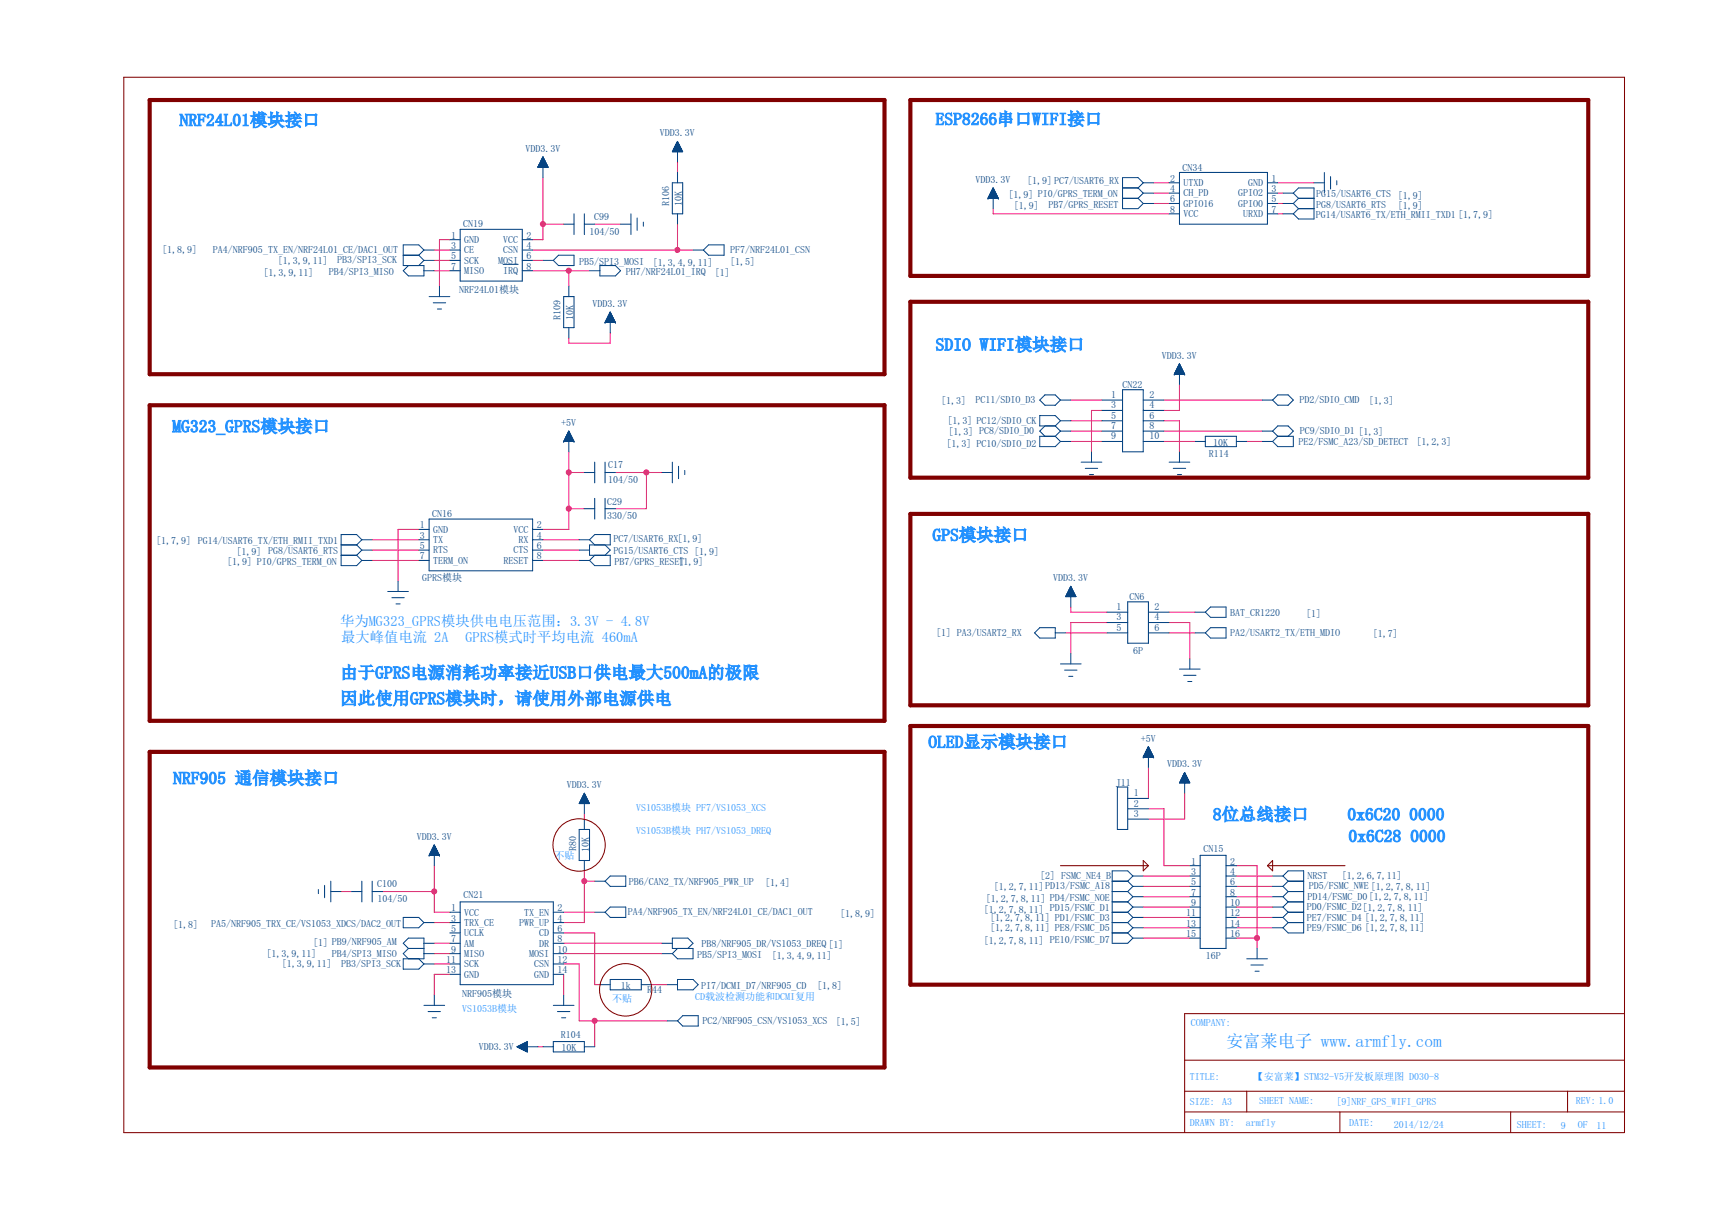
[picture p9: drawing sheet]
<svg xmlns="http://www.w3.org/2000/svg" width="420mm" height="297mm" viewBox="0 0 420 297" stroke-linecap="round" stroke-linejoin="round" font-family="sans-serif">
<g fill="none" stroke="#ff0080" stroke-width=".25">
<path d="M166.3 39.8v2.5M110.4 58.8h-2.5v11.5M133.3 43.6v15.2h-2.6M133.3 55h5M146 55h6.3M166.3 55v6.4M243.7 51.2v1.3h43.2M283.1 44.9h3.8M283.1 47.4h3.8M283.1 50h3.8M313.6 52.5h1.3M313.6 44.9h8.9"/>
<path d="M313.6 47.4h1.3M313.6 50h1.3M106.6 66.5h3.8M106.6 63.9h3.8M106.6 61.4h3.8M130.7 66.5h14M130.7 63.9h2.6M130.7 61.4h39.4M139.6 66.5v3.8M149.8 81.7v2.5h-10.2v-1.2M262.8 98.2h7.6M285.7 98.2h24.1"/>
<path d="M289.5 94.4v6.4h-3.8M139.6 110.9v19.1h-6.3M139.6 116h3.8M151 116h11.5M158.7 116v8.9h-7.7M262.8 103.3h7.6M262.8 105.8h7.6M262.8 108.4h7.6M270.4 100.8h-2.5v10.1M285.7 103.3h3.8v7.6M285.7 105.8h24.1M285.7 108.4h7.6"/>
<path d="M306 108.4h3.8M91.3 132.5h11.5M91.3 137.6h11.5M91.3 135h11.5M102.8 130h-5.1v12.7M133.3 132.5h8.8M133.3 137.6h8.8M133.3 135h8.8M139.6 124.9h3.8M261.5 155.4h10.2M262.8 149v1.3h8.9M271.7 152.8h-8.9v7.6"/>
<path d="M286.9 150.3h6.4M286.9 152.8h5.1v8.9M286.9 155.4h6.4M143.4 199.8v1.3M281.8 198.5h3.9v14h6.3M281.8 188.4v7.6M290.7 194.7v6.4h-8.9M83.7 218.9h2.6M93.9 218.9h12.7M106.6 212.5v11.4h3.8M143.4 213.8v12.7h-5.1M143.4 216.3h2.6"/>
<path d="M280.6 215.1h11.4M280.6 217.6h11.4M303.4 215.1h8.9M303.4 217.6h8.9M303.4 212.5h5.1v20.3M106.6 236.6h3.8M106.6 234.1h3.8M106.6 226.5h3.8M106.6 231.6h3.8M110.4 239.2h-3.8v5.1M138.3 239.2v5.1M138.3 236.6h3.8v14h21.6"/>
<path d="M138.3 234.1h24.2M138.3 223.9h7.7M138.3 231.6h24.2M138.3 229h7.7v12.7h1.2M280.6 220.1h11.4M280.6 222.7h11.4M280.6 225.2h11.4M280.6 227.8h11.4M280.6 230.3h11.4M303.4 220.1h8.9M303.4 222.7h8.9M303.4 225.2h8.9"/>
<path d="M303.4 227.8h8.9M303.4 230.3h5.1M132 257h1.3M146 250.6v6.4M159.9 241.7h3.8"/>
</g>
<circle cx="133.2" cy="55" r=".62" fill="#ff0080"/>
<circle cx="133.2" cy="55" r=".62" fill="none" stroke="#ff0080" stroke-width=".25"/>
<circle cx="106.6" cy="218.8" r=".62" fill="#ff0080"/>
<circle cx="106.6" cy="218.8" r=".62" fill="none" stroke="#ff0080" stroke-width=".25"/>
<circle cx="143.4" cy="216.3" r=".62" fill="#ff0080"/>
<circle cx="143.4" cy="216.3" r=".62" fill="none" stroke="#ff0080" stroke-width=".25"/>
<circle cx="145.9" cy="250.6" r=".62" fill="#ff0080"/>
<circle cx="145.9" cy="250.6" r=".62" fill="none" stroke="#ff0080" stroke-width=".25"/>
<circle cx="139.6" cy="66.4" r=".62" fill="#ff0080"/>
<circle cx="139.6" cy="66.4" r=".62" fill="none" stroke="#ff0080" stroke-width=".25"/>
<circle cx="166.3" cy="61.4" r=".62" fill="#ff0080"/>
<circle cx="166.3" cy="61.4" r=".62" fill="none" stroke="#ff0080" stroke-width=".25"/>
<circle cx="139.6" cy="116" r=".62" fill="#ff0080"/>
<circle cx="139.6" cy="116" r=".62" fill="none" stroke="#ff0080" stroke-width=".25"/>
<circle cx="139.6" cy="124.9" r=".62" fill="#ff0080"/>
<circle cx="139.6" cy="124.9" r=".62" fill="none" stroke="#ff0080" stroke-width=".25"/>
<circle cx="158.6" cy="116" r=".62" fill="#ff0080"/>
<circle cx="158.6" cy="116" r=".62" fill="none" stroke="#ff0080" stroke-width=".25"/>
<circle cx="308.5" cy="230.3" r=".62" fill="#ff0080"/>
<circle cx="308.5" cy="230.3" r=".62" fill="none" stroke="#ff0080" stroke-width=".25"/>
<g fill="none" stroke="#004080" stroke-width=".25">
<path d="M132.6 39.8h1.3M132.7 39.8h1.1v1.3M132.7 39.7v1.4M132.7 39.7h1.1M132.7 39.5h1.1v1.6M132.8 39.3h.9v1.8M132.8 39.2v1.9M132.9 39.2h.7M133 39.2h.6v1.9M133 39v2.1M133 39h.5M133 38.9h.5v2.2"/>
<path d="M133 38.8v2.3M133.1 38.8h.3M133.2 38.7h.1v2.4M133.2 38.7v2.4M133.2 38.7h.1M133.3 38.5h.1M133.3 38.5v5.1M133.3 38.5l1.2 2.6h-2.5zM133.7 39.5h-.9l-.1 1.6M165 37.2l2.5 .1M165 37.1v.2M165.1 37.1h2.4"/>
<path d="M165.2 37h2.2M165.2 36.9v.4M165.2 36.9h2.1M165.3 36.8h2M165.3 36.7v.6M165.3 36.7h1.9M165.3 36.6h1.9M165.3 36.5v.8M165.4 36.5h1.7M165.5 36.4h1.6v.9M165.5 36.3v1M165.5 36.3h1.5"/>
<path d="M165.6 36.2h1.4M165.6 36.1v1.2M165.6 36.1h1.4M165.7 36h1.2v1.3M165.7 35.9v1.4M165.7 35.9h1.1M165.8 35.8h1M165.8 35.6v1.7M165.8 35.7h.9l.1 1.6M165.9 35.6h.8M165.9 35.4v1.9M165.9 35.5h.7"/>
<path d="M166 35.4h.6M166 35.2v2.1M166 35.3h.5M166.1 35.2h.4v2.1M166.1 35v2.3M166.1 35.1h.3M166.2 35h.2M166.2 34.8v2.5M166.2 34.9l.2 2.4M166.3 34.8h.1M166.3 34.7v5.1M166.3 34.7l1.2 2.6h-2.5z"/>
<path d="M166.6 35.3v2M166.7 35.5v1.8M167 36.2v1.1M167.2 36.5v.8M167.3 36.7v.6M167.4 37v.3M110.4 58.8h2.5M112.9 56.3h15.3v12.7h-15.3zM128.2 58.8h2.5M132 41l2.5 .1M132 40.9v.2M132.1 40.9h2.3"/>
<path d="M132.2 41.1v-.3h2.2v.3M132.2 40.7h2.1M132.2 40.6h2.1v.5M132.2 40.5v.6M132.3 40.5h1.9M132.3 40.3h1.9v.8M132.3 40.3v.8M132.4 40.3h1.7M132.4 40.2h1.7v.9M132.5 41.1v-1.1h1.5v1.1M134 40h-1.5l-.1 1.1M138.3 55h2.6"/>
<path d="M140.9 52.5v5.1M143.4 52.5v5.1M143.4 55h2.6M152.3 55h2.5M154.8 52.5v5.1M156.4 53.5v3.1M157.9 54.5v1M165 44.9h2.5v7.6h-2.5zM166.3 42.3v2.6M166.3 52.5v2.5M242.5 48.7h.1M242.5 48.7h2.5"/>
<path d="M242.5 48.6h2.5M242.6 48.5h2.3v.2M242.6 48.4v.3M242.6 48.4h2.2M242.7 48.3h2.1v.4M242.7 48.2v.5M242.7 48.2h2.1M242.8 48.1h1.9v.6M242.8 48v.7M242.8 48h1.9M242.9 48.7v-.8h1.7v.8M242.9 47.8h1.6"/>
<path d="M243 47.7h1.5v1M243 47.6v1.1M243 47.6h1.5M243.1 48.7v-1.2h1.3v1.2M243.2 47.4h1.1M243.2 47.3h1.1v1.4M243.3 47.1h.9v1.6M243.3 46.9v1.8M243.3 46.9h.9M243.4 46.9h.7v1.8M243.4 46.8v1.9M243.4 46.8h.6"/>
<path d="M243.5 46.7h.5v2M243.6 46.4h.3v2.3M243.6 46.4v2.3M243.7 46.4h.1M243.7 46.3h.1M243.7 46.1v2.6M243.7 46.1h.1M243.7 46.1v5.1M243.7 46.1l-1.2 2.6M243.7 46.1l1.3 2.6M244 46.6h-.5v2.1M244.3 47.2h-1.1v1.5"/>
<path d="M245 48.7h.1M275.5 48.7h3.8M275.5 46.1h3.8M279.3 46.1l1.3 1.3M279.3 48.7l1.3 1.3M280.6 44.9h2.5M280.6 44.9l-1.3-1.3h-3.8v7.6h3.8l1.3-1.2M280.6 47.4h2.5M280.6 50h2.5M280.6 44.9l-1.3 1.2M280.6 47.4l-1.3 1.3M286.9 44.9h2.6"/>
<path d="M286.9 52.5h2.6M286.9 47.4h2.6M286.9 50h2.6M289.5 42.3h21.6v12.7h-21.6zM311.1 44.9h2.5M311.1 52.5h2.5M311.1 47.4h2.5M311.1 50h2.5M314.9 52.5h2.5M314.9 47.4h2.5M314.9 50h2.5M317.4 47.4l1.3-1.3h3.8v7.7h-3.8l-1.3-1.3"/>
<path d="M317.4 47.4l1.3 1.3M317.4 50l1.3 1.2M318.7 48.7h3.8M318.7 51.2h3.8M318.7 51.2l-1.3 1.3M318.7 48.7l-1.3 1.3M322.5 44.9h2.5M325 42.3v5.1M326.5 43.3v3.1M328.1 44.4v1M99 62.7h3.8M102.8 62.7l1.2 1.2"/>
<path d="M104 61.4h2.6M104 63.9h2.6M104 66.5h2.6M104 61.4l-1.2-1.3h-3.8v5.1h5v2.5h-3.8l-1.2-1.2 1.2-1.3M104 61.4l-1.2 1.3M104 63.9l-1.2 1.3M105.3 72.8h5.1M106.3 74.3h3.1M107.3 75.9h1.1M107.9 70.3v2.5M110.4 61.4h2.5M110.4 63.9h2.5"/>
<path d="M110.4 66.5h2.5M123.5 64.9h3.7M128.2 61.4h2.5M128.2 63.9h2.5M128.2 66.5h2.5M133.3 63.9h2.5M135.8 63.9l1.3-1.2h3.8v2.5h-3.8zM138.3 72.8h2.6v7.6h-2.6zM139.6 70.3v2.5M144.7 66.5h2.5M147.2 65.2h3.8l1.3 1.3-1.3 1.2h-3.8zM148.5 79.2h.1"/>
<path d="M148.5 79.2h2.5M148.5 79.1h2.5M148.6 79h2.3v.2M148.6 78.9v.3M148.7 78.9h2.2M148.7 78.8h2.1v.4M148.7 78.7v.5M148.7 78.7h2.1M148.8 78.6h1.9v.6M148.8 78.5v.7M148.8 78.4h1.9M148.9 78.4h1.7v.8"/>
<path d="M148.9 78.3v.9M149 78.3h1.6M149 78.1h1.5v1.1M149 78.1v1.1M149 78.1h1.5M149.1 79.2v-1.3h1.3v1.3M149.2 77.9h1.2M149.2 77.8h1.1v1.4M149.2 77.6v1.6M149.3 77.6h1M149.3 77.6h.9v1.6M149.3 77.4v1.8"/>
<path d="M149.3 77.4h.9M149.4 77.3h.7v1.9M149.4 77.3v1.9M149.5 77.3h.6M149.5 77.1h.5v2.1M149.6 76.9h.3v2.3M149.6 76.8v2.4M149.7 76.8h.1M149.7 76.8l.1 2.4M149.7 76.6v2.6M149.8 76.6h.1M149.8 76.6v5.1"/>
<path d="M149.8 76.6l-1.3 2.6M149.8 76.6l1.2 2.6M150 77h-.4l-.1 2.2M151 79.2h.1M170.1 61.4h2.5M173.9 60.1h3.8v2.6h-3.8l-1.3-1.3zM139.6 80.4v2.6M255.2 98.2l1.2-1.3h2.6l1.3 1.3-1.3 1.3h-2.6zM260.3 98.2h2.5M270.4 98.2h5.1M275.5 95.7h5.1v15.2h-5.1zM280.6 98.2h5.1"/>
<path d="M288.2 91.9h.1M288.2 91.9h2.5M288.2 91.8h2.5M288.3 91.7h2.3v.2M288.3 91.6v.3M288.4 91.6h2.2M288.4 91.5h2.1v.4M288.4 91.4v.5M288.4 91.4h2.1M288.5 91.3h1.9v.6M288.5 91.2v.7M288.5 91.1h1.9"/>
<path d="M288.6 91.1h1.7v.8M288.6 91v.9M288.7 91h1.6M288.7 90.8h1.5v1.1M288.7 90.8v1.1M288.7 90.8h1.5M288.8 91.9v-1.3h1.3v1.3M288.9 90.6h1.2M288.9 90.5h1.1v1.4M288.9 90.3v1.6M289 90.3h1M289 90.3h.9v1.6"/>
<path d="M289 90.1v1.8M289 90.1h.9M289.1 90h.7v1.9M289.1 90v1.9M289.2 90h.6M289.2 89.8h.5v2.1M289.3 89.6h.3v2.3M289.3 89.5v2.4M289.4 89.5h.1M289.4 89.5l.1 2.4M289.4 89.3v2.6M289.5 89.3h.1"/>
<path d="M289.5 89.3v5.1M289.5 89.3l-1.3 2.6M289.5 89.3l1.2 2.6M289.7 89.7h-.4l-.1 2.2M290.7 91.9h.1M309.8 98.2h2.5M313.6 96.9h2.5l1.3 1.3-1.3 1.3h-2.5l-1.3-1.3zM138.3 108.4h.1M138.3 108.4h2.6M138.4 108.2h2.4M138.4 108.1v.3M138.5 108.1h2.2"/>
<path d="M138.5 108h2.2M138.5 107.9v.5M138.6 107.9h2M138.6 107.8h2v.6M138.6 107.7v.7M138.7 107.7h1.8M138.8 107.6h1.7M138.8 107.4h1.6v1M138.8 107.3v1.1M138.9 107.3h1.4M138.9 107.2h1.4M138.9 107.1v1.3"/>
<path d="M139 107.1h1.2M139.1 107h1.1v1.4M139.1 106.8v1.6M139.1 106.9h1M139.1 106.8h1M139.1 106.6v1.8M139.2 106.7h.8M139.3 106.6h.6v1.8M139.3 106.5v1.9M139.3 106.5h.6M139.3 106.4h.6M139.3 106.3v2.1"/>
<path d="M139.4 106.3h.4l.1 2.1M139.4 106.2h.4M139.4 106v2.4M139.5 106.1h.2M139.6 105.8v5.1M139.6 106h.1M139.6 105.9h.1M139.6 105.8l-1.3 2.6M139.6 105.8l1.3 2.6M139.6 106v2.4M139.8 106.1v2.3M140.1 106.8v1.6"/>
<path d="M140.3 107.1v1.3M140.4 107.5h-1.6v.9M140.5 107.6v.8M140.7 108v.4M140.8 108.2v.2M140.9 108.4h.1M143.4 116h2.6M146 113.5v5M148.5 113.5v5M148.5 116h2.5M162.5 116h2.5M165 113.5v5"/>
<path d="M166.5 114.5v3M168.1 115.5v1M256.4 104.6l-1.2 1.2 1.2 1.3M259 107.1h-3.8v2.5h3.8l1.3-1.2M259 104.6l1.3 1.2M259 107.1l1.3 1.3M260.3 103.3h2.5M260.3 105.8h2.5M260.3 108.4h2.5M260.3 103.3l-1.3-1.3h-3.8v2.6h3.8M260.3 103.3l-1.3 1.3M260.3 105.8l-1.3 1.3"/>
<path d="M265.3 113.5h5.1M266.3 115h3.1M267.4 116.5h1M267.9 110.9v2.6M270.4 100.8h5.1M270.4 103.3h5.1M270.4 105.8h5.1M270.4 108.4h5.1M280.6 100.8h5.1M280.6 103.3h5.1M280.6 105.8h5.1M280.6 108.4h5.1"/>
<path d="M286.9 113.5h5.1M287.9 115h3.1M289 116.5h1M289.5 110.9v2.6M293.3 108.4h2.5M295.8 107.1h7.6v2.5h-7.6zM303.4 108.4h2.6M309.8 105.8h2.5M309.8 108.4h2.5M312.3 105.8l1.3-1.2h2.5l1.3 1.2-1.3 1.3M312.3 105.8l1.3 1.3M313.6 107.1h3.8v2.5h-3.8l-1.3-1.2"/>
<path d="M313.6 107.1l-1.3 1.3M83.7 133.8h3.8M83.7 136.3h3.8M87.5 133.8l1.3 1.2M87.5 136.3l1.3 1.3M88.8 132.5h2.5M88.8 135h2.5M88.8 137.6h2.5M88.8 132.5l-1.3 1.3M88.8 132.5l-1.3-1.3h-3.8v7.7h3.8l1.3-1.3M88.8 135l-1.3 1.3M102.8 130h2.5"/>
<path d="M102.8 132.5h2.5M102.8 135h2.5M102.8 137.6h2.5M105.3 127.4h25.4v12.7h-25.4zM130.7 130h2.6M130.7 132.5h2.6M130.7 135h2.6M130.7 137.6h2.6M142.1 132.5h2.6M142.1 135h2.6M142.1 137.6h2.6M143.4 124.9h2.6"/>
<path d="M144.7 132.5l1.3-1.3h3.8v2.6h-5.1v2.5h5.1v2.6h-3.8l-1.3-1.3M144.7 132.5l1.3 1.3M146 122.3v5.1M146 136.3l-1.3 1.3M148.5 122.3v5.1M148.5 124.9h2.5M148.5 133.8l1.3 1.2-1.3 1.3M95.2 145.2h5M96.2 146.7h3M97.2 148.3h1M97.7 142.7v2.5M253.9 155.4l1.3-1.3h3.8v2.5h-3.8z"/>
<path d="M259 155.4h2.5M261.6 146.3v.2M261.6 146.3h2.4M261.7 146.2h2.2M261.7 146.1v.4M261.7 146.1h2.2M261.8 146h2M261.9 145.8h1.8M261.9 145.7v.8M261.9 145.7h1.7M262 145.6h1.6M262 145.5v1"/>
<path d="M262 145.5h1.6M262.1 145.4h1.4M262.1 145.3v1.2M262.1 145.3h1.4M262.2 145.2h1.2M262.3 145h1M262.3 144.9v1.6M262.3 144.9h1v1.6M262.4 144.8h.8M262.4 144.7v1.8M262.5 144.7h.6M262.5 144.6h.6"/>
<path d="M262.5 144.4v2.1M262.5 144.5h.5M262.6 144.4h.4M262.6 144.2v2.3M262.6 144.3h.4M262.7 144.2h.2M262.7 144.1v2.4M262.8 144.1h.1M262.8 144h.1M262.8 143.9v5.1M262.8 143.9l1.3 2.6h-2.6zM262.9 144.1v2.4"/>
<path d="M263 144.4v2.1M263.1 144.6v1.9M263.2 144.7v1.8M263.3 145.1h-1.1v1.4M263.4 145.2v1.3M263.5 145.4v1.1M263.6 145.6v.9M263.7 145.8v.7M263.8 145.9h-2v.6M263.8 146v.5M263.9 146.2v.3M264 146.4v.1"/>
<path d="M271.7 150.3h5.1M271.7 152.8h5.1M271.7 155.4h5.1M276.8 147.7h5v10.2h-5zM281.8 150.3h5.1M281.8 152.8h5.1M281.8 155.4h5.1M293.3 150.3h2.5M293.3 155.4h2.5M295.8 150.3l1.3-1.3h3.8v2.6h-3.8zM295.8 155.4l1.3-1.3h3.8v2.5h-3.8zM260.3 163h5"/>
<path d="M261.3 164.5h3M262.3 166h1M262.8 160.4v2.6M289.5 164.3h5M290.5 165.8h3M291.5 167.3h1M292 161.7v2.6M142.2 197.1v.2M142.2 197.1h2.4M142.3 197h2.2M142.3 197.3l.1-.4h2.1v.4M142.4 196.8h2"/>
<path d="M142.4 196.7v.6M142.4 196.7h2M142.5 196.6h1.8M142.5 196.5v.8M142.6 196.5h1.7M142.6 196.4h1.6v.9M142.6 196.3v1M142.7 196.3h1.5M142.7 196.2h1.4M142.8 196h1.2M142.9 195.8h1M142.9 195.7v1.6"/>
<path d="M142.9 195.7h1M143 195.6h.8M143 195.5v1.8M143.1 195.5h.7M143.1 195.4h.6M143.1 195.2v2.1M143.2 195.3h.5M143.2 195.2h.4v2.1M143.2 195v2.3M143.2 195.1h.4M143.3 195h.2M143.3 194.9v2.4"/>
<path d="M143.4 194.9h.1M143.4 194.8h.1M143.4 194.7v5.1M143.4 194.7l-1.3 2.6M143.4 194.7l1.3 2.6h-2.6M143.5 194.9v2.4M143.7 195.4v1.9M143.8 195.5v1.8M143.9 195.7v1.6M144 195.9h-1.1l-.1 1.4M144 196v1.3M144.1 196.1h-1.4v1.2"/>
<path d="M144.1 196.2v1.1M144.3 196.6v.7M144.4 196.8v.5M144.6 197.2v.1M274.2 193.2h2.6v10.4h-2.6zM276.8 196h5M276.8 198.5h5M280.6 185.8h.1M280.6 185.8h2.5M280.7 185.6h2.3v.2M280.7 185.6v.2M280.7 185.5h2.2"/>
<path d="M280.8 185.5h2.1v.3M280.8 185.4v.4M280.8 185.3h2.1M280.9 185.8v-.5h1.9v.5M280.9 185.1h1.9M281 185h1.7v.8M281 185v.8M281 185h1.6M281.1 185.8v-1h1.5v1M281.1 184.7h1.5M281.2 184.6h1.3v1.2M281.2 184.6v1.2"/>
<path d="M281.3 184.5h1.1M281.3 184.4h1.1v1.4M281.4 184.2h.9v1.6M281.4 184.1v1.7M281.4 184.1h.9M281.5 184h.7v1.8M281.5 183.9v1.9M281.5 183.9h.6M281.6 183.8h.5v2M281.7 183.6h.3v2.2M281.7 183.5v2.3M281.8 183.5h.1"/>
<path d="M281.8 183.4h.1M281.8 183.3v2.5M281.8 183.3h.1M281.8 183.3v5.1M281.8 183.3l-1.2 2.5M281.8 183.3l1.3 2.5M282.1 183.7h-.5v2.1M282.4 184.3h-1.1v1.5M283.1 185.8h.1M289.6 191.9h2.2v.3M289.7 191.6v.6M289.7 191.7h2"/>
<path d="M289.8 191.6h1.9M289.8 191.4v.8M289.9 191.4h1.7M289.9 191.2v1M289.9 191.3h1.6M290 191.2h1.5M290 191.1v1.1M290 191.1h1.5v1.1M290.1 191.1h1.3M290.1 190.8v1.4M290.1 190.9h1.2M290.2 190.8h1.1"/>
<path d="M290.2 190.6v1.6M290.2 190.7h1v1.5M290.3 190.6h.9M290.3 190.4v1.8M290.3 190.5h.9M290.4 190.4h.7M290.4 190.2v2M290.4 190.3h.6M290.5 190.2h.5M290.5 189.9v2.3M290.5 190.1h.4M290.6 190h.3"/>
<path d="M290.6 189.8v2.4M290.6 189.9h.2v2.3M290.7 189.8h.1M290.7 189.7h.1M290.7 189.7v5M290.7 189.7l-1.2 2.5h2.5M290.7 189.7l1.3 2.5M290.9 190.1v2.1M291 190.3v1.9M291.2 190.5v1.7M291.3 190.9v1.3M291.5 191.3v.9"/>
<path d="M291.7 191.5v.7M291.7 191.7v.5M291.8 191.9h-2.2v.3M291.9 192.1h-2.4v.1M292 192.1v.1M78.1 218.4v1M79.7 217.3v3.1M81.2 218.9h2.5M81.2 216.3v5.1M86.3 218.9h2.5M88.8 216.3v5.1M91.3 216.3v5.1"/>
<path d="M91.3 218.9h2.6M105.3 210h.1M105.3 210h2.6M105.4 209.8h2.4M105.4 209.7v.3M105.5 209.7h2.2M105.5 209.6h2.1M105.5 209.5v.5M105.6 209.5h2M105.6 209.4h2v.6M105.6 209.3v.7M105.7 209.3h1.8"/>
<path d="M105.7 209.2h1.7M105.7 209.1v.9M105.8 209.1h1.6M105.8 209h1.5v1M105.9 208.8h1.4M105.9 208.7v1.3M106 208.7h1.2M106 208.6h1.1v1.4M106 208.4v1.6M106.1 208.5h1M106.1 208.4h.9M106.1 208.2v1.8"/>
<path d="M106.2 208.3h.8M106.2 208.2h.7v1.8M106.2 208.1v1.9M106.3 208.1h.6M106.3 208h.5M106.3 207.9v2.1M106.4 207.9h.4M106.4 207.8h.4M106.4 207.6v2.4M106.5 207.7h.2M106.5 207.6h.1M106.5 207.4v2.6"/>
<path d="M106.6 207.5h.1M106.6 207.4v5.1M106.6 207.4l-1.3 2.6M106.6 207.4l1.3 2.6M106.6 207.6v2.4M106.8 207.7v2.3M106.8 207.9v2.1M107 208.4v1.6M107.3 208.7v1.3M107.3 208.9h-1.4l-.1 1.1M107.4 209.2v.8M107.6 209.6v.4"/>
<path d="M107.8 209.8v.2M107.9 210h.1M142.1 203.6h2.6v7.6h-2.6zM143.4 201.1v2.5M143.4 211.2v2.6M146 216.3h2.5M148.5 216.3l1.3-1.2h3.8v2.5h-3.8zM273 218.9h3.8M273 216.3h3.8M276.8 201.1h5M276.8 216.3l1.2 1.3M276.8 218.9l1.2 1.2"/>
<path d="M278 215.1l-1.2-1.3h-3.8v17.8h3.8l1.2-1.3M278 215.1h2.6M278 217.6h2.6M278 215.1l-1.2 1.2M278 217.6l-1.2 1.3M292 212.5h2.5M292 215.1h2.5M292 217.6h2.5M294.5 210h6.4v22.8h-6.4zM300.9 212.5h2.5M300.9 215.1h2.5M300.9 217.6h2.5"/>
<path d="M312.3 215.1h2.6M312.3 217.6h2.6M314.9 215.1l1.2-1.3h3.8v15.2h-3.8l-1.2-1.2M314.9 215.1l1.2 1.2M314.9 217.6l1.2 1.3M316.1 218.9h3.8M316.1 216.3h3.8M316.1 216.3l-1.2 1.3M316.1 218.9l-1.2 1.2M99 225.2h3.8l1.2 1.3-1.2 1.3h-3.8zM100.2 232.8h3.8M100.2 232.8l-1.2-1.2 1.2-1.3h3.8v5.1h-5v2.5h3.8l1.2-1.3"/>
<path d="M100.2 232.8l-1.2 1.3 1.2 1.3M102.8 235.4l1.2 1.2M104 226.5h2.6M104 231.6h2.6M104 234.1h2.6M104 236.6h2.6M110.4 223.9h2.5M110.4 226.5h2.5M110.4 229h2.5M110.4 231.6h2.5M110.4 234.1h2.5M110.4 236.6h2.5"/>
<path d="M110.4 239.2h2.5M112.9 221.4h22.9v20.3h-22.9zM135.8 223.9h2.5M135.8 226.5h2.5M135.8 229h2.5M135.8 231.6h2.5M135.8 234.1h2.5M135.8 236.6h2.5M135.8 239.2h2.5M146 223.9h2.5M148.5 223.9l1.3-1.2h3.8v2.5h-3.8zM162.5 231.6h2.5"/>
<path d="M162.5 234.1h2.5M166.3 232.8l-1.3 1.3M168.8 232.8l1.3-1.2-1.3-1.3h-3.8v2.5h5.1v2.6h-3.8l-1.3-1.3M273 221.4h3.8M273 223.9h3.8M273 226.5h3.8M273 229h3.8M276.8 221.4l1.2 1.3M276.8 223.9l1.2 1.3M276.8 226.5l1.2 1.3M276.8 229l1.2 1.3M278 220.1h2.6"/>
<path d="M278 222.7h2.6M278 225.2h2.6M278 227.8h2.6M278 230.3h2.6M278 220.1l-1.2 1.3M278 222.7l-1.2 1.2M278 225.2l-1.2 1.3M278 227.8l-1.2 1.2M292 220.1h2.5M292 222.7h2.5M292 225.2h2.5M292 227.8h2.5"/>
<path d="M292 230.3h2.5M300.9 220.1h2.5M300.9 222.7h2.5M300.9 225.2h2.5M300.9 227.8h2.5M300.9 230.3h2.5M306 235.4h5.1M307 236.9h3M308 238.4h1M308.5 232.8v2.6M312.3 220.1h2.6M312.3 222.7h2.6"/>
<path d="M312.3 225.2h2.6M312.3 227.8h2.6M314.9 220.1l1.2 1.3M314.9 222.7l1.2 1.2M314.9 225.2l1.2 1.3M316.1 221.4h3.8M316.1 223.9h3.8M316.1 226.5h3.8M316.1 221.4l-1.2 1.3M316.1 223.9l-1.2 1.3M316.1 226.5l-1.2 1.3M104 246.8h5.1"/>
<path d="M105.1 248.3h3M106.1 249.9h1M106.6 244.3v2.5M126.9 257h5.1M126.9 257l2.5-1.3v2.5zM126.9 256.9v.1M127 257.1h2.4M127.1 256.9v.2M127.1 256.9h2.3M127.2 256.8v.3M127.2 257.2h2.2M127.2 256.8v.4"/>
<path d="M127.3 256.8h2.1M127.4 256.7v.5M127.5 256.7l-.1 .6h2M127.5 256.7h1.9M127.6 256.6v.7M127.6 257.4h1.8M127.8 256.5v.9M127.9 256.5l-.1 1h1.6M127.9 256.5h1.5M128 256.4v1.1M128 257.6h1.4M128.2 256.3v1.3"/>
<path d="M128.3 256.2v1.5h1.1M128.3 256.2h1.1M128.4 256.2v1.5M128.5 256.2v1.6h.9M128.5 256.2h.9M128.6 256.1v1.8M128.7 256.1v1.8h.7M128.7 256.1h.7M128.8 256v1.9M129 255.9v2.1M129.1 255.9v2.2h.3M129.1 255.9h.3"/>
<path d="M129.2 255.8v2.3M129.3 255.7v2.5h.1M129.4 255.7h.1M129.4 255.7v2.5M129.4 255.9h-.5v2.1h.5M129.4 256.6h-1.7v.8M129.4 256.4h-1.3v1.2M133.3 257h2.5M135.8 255.7h7.6v2.5h-7.6zM135.8 246.8h5.1M136.8 248.3h3.1M137.8 249.9h1"/>
<path d="M138.3 244.3v2.5M143.4 257h2.6M147.2 241.7h2.6M149.8 240.5h7.6v2.5h-7.6zM157.4 241.7h2.5M163.7 241.7h2.6M163.7 250.6h2.6M166.3 240.5h3.8l1.3 1.2-1.3 1.3h-3.8zM167.5 249.3h3.9v2.6h-3.9l-1.2-1.3z"/>
</g>
<g fill="none" stroke="#800000" stroke-width=".25">
<path d="M30.4 19h368.3v259h-368.3zM260.3 212.5h21.5M280.6 211.2l1.2 1.3-1.2 1.3zM311.1 212.5h19M312.3 211.2v2.6l-1.2-1.3zM398.7 248.8h-108v29.2M290.7 260.3h108M290.7 273h108M290.7 267.9h108M306 267.9v5.1M328.8 273v5M370.7 273v5"/>
<path d="M384.7 267.9v5.1"/>
<circle cx="142.1" cy="207.4" r="6.4"/>
<circle cx="153.5" cy="243" r="6.4"/>
</g>
<path d="M36.7 24.6h180.4v67.3h-180.4zM223.4 24.6h166.4v43.1h-166.4zM223.4 74.1h166.4v43.2h-166.4zM36.7 99.5h180.4v77.5h-180.4zM223.4 126.2h166.4v46.9h-166.4zM223.4 178.2h166.4v63.5h-166.4zM36.7 184.6h180.4v77.4h-180.4z" fill="none" stroke="#800000" stroke-width="1"/>
<g font-size="4.2" fill="#2291ff">
<text x="44.1" y="30.9">NRF24L01模块接口</text>
<text x="229.6" y="30.7">ESP8266串口WIFI接口</text>
<text x="229.6" y="86.1">SDIO WIFI模块接口</text>
<text x="42.3" y="106.1">MG323_GPRS模块接口</text>
<text x="228.8" y="132.8">GPS模块接口</text>
<text x="83.5" y="166.6">由于GPRS电源消耗功率接近USB口供电最大500mA的极限</text>
<text x="83.5" y="172.9">因此使用GPRS模块时，请使用外部电源供电</text>
<text x="227.8" y="183.6">OLED显示模块接口</text>
<text x="42.5" y="192.5">NRF905 通信模块接口</text>
<text x="297.6" y="201.4">8位总线接口</text>
<text x="330.7" y="201.4">0x6C20 0000</text>
<text x="330.9" y="206.7">0x6C28 0000</text>
<text x="300.9" y="257">安富莱电子 www.armfly.com</text>
</g>
<g font-size="3.5" fill="#2291ff">
<text x="83.5" y="153.6">华为MG323_GPRS模块供电电压范围：3.3V - 4.8V</text>
<text x="83.7" y="157.6">最大峰值电流 2A</text>
<text x="114.2" y="157.6">GPRS模式时平均电流 460mA</text>
</g>
<g font-size="2.5" fill="#004080">
<text x="162" y="33.4">VDD3.3V</text>
<text x="128.9" y="37.3">VDD3.3V</text>
<text x="290.2" y="41.9">CN34</text>
<text x="239.4" y="44.9">VDD3.3V</text>
<text x="252.1" y="45.2">[1,9] PC7/USART6_RX</text>
<text x="287.2" y="44.6">2</text>
<text x="287.2" y="47.2">4</text>
<text x="290.5" y="45.7">UTXD</text>
<text x="306.4" y="45.7">GND</text>
<text x="312.1" y="44.6">1</text>
<text x="312.1" y="47.2">3</text>
<text x="164.2" y="50.6" transform="rotate(-90 164.2 50.6)">R106</text>
<text x="167.4" y="50.5" transform="rotate(-90 167.4 50.5)">10K</text>
<text x="247.5" y="48.5">[1,9] PI0/GPRS_TERM_ON</text>
<text x="248.8" y="51.3">[1,9]</text>
<text x="257.3" y="51">PB7/GPRS_RESET</text>
<text x="287.2" y="52.2">8</text>
<text x="287.2" y="49.7">6</text>
<text x="290.5" y="53.3">VCC</text>
<text x="290.5" y="50.8">GPIO16</text>
<text x="290.5" y="48.2">CH_PD</text>
<text x="303.9" y="50.8">GPIO0</text>
<text x="303.9" y="48.2">GPIO2</text>
<text x="305.1" y="53.3">URXD</text>
<text x="312.1" y="52.2">7</text>
<text x="312.1" y="49.7">5</text>
<text x="322.9" y="53.5">PG14/USART6_TX/ETH_RMII_TXD1 [1,7,9]</text>
<text x="323" y="48.4">PG15/USART6_CTS [1,9]</text>
<text x="323" y="51">PG8/USART6_RTS</text>
<text x="343" y="51.3">[1,9]</text>
<text x="110.7" y="58.6">1</text>
<text x="113.7" y="55.8">CN19</text>
<text x="113.9" y="59.6">GND</text>
<text x="123.5" y="59.6">VCC</text>
<text x="129.2" y="58.6">2</text>
<text x="144.7" y="57.7">104/50</text>
<text x="145.8" y="54">C99</text>
<text x="39.8" y="62.2">[1,8,9]</text>
<text x="52.3" y="62.1">PA4/NRF905_TX_EN/NRF24L01_CE/DAC1_OUT</text>
<text x="68.1" y="64.8">[1,3,9,11]</text>
<text x="82.7" y="64.7">PB3/SPI3_SCK</text>
<text x="110.7" y="61.1">3</text>
<text x="110.7" y="63.7">5</text>
<text x="114" y="62.2">CE</text>
<text x="114" y="64.7">SCK</text>
<text x="122.2" y="64.7">MOSI</text>
<text x="123.5" y="62.2">CSN</text>
<text x="129.2" y="61.1">4</text>
<text x="129.2" y="63.7">6</text>
<text x="142.1" y="64.9">PB5/SPI3_MOSI</text>
<text x="160.2" y="65.3">[1,3,4,9,11]</text>
<text x="179.2" y="65">[1,5]</text>
<text x="179.2" y="62.1">PF7/NRF24L01_CSN</text>
<text x="64.7" y="67.8">[1,3,9,11]</text>
<text x="80.7" y="67.5">PB4/SPI3_MISO</text>
<text x="110.7" y="66.2">7</text>
<text x="112.7" y="71.9">NRF24L01模块</text>
<text x="114" y="67.3">MISO</text>
<text x="123.5" y="67.3">IRQ</text>
<text x="129.2" y="66.2">8</text>
<text x="153.6" y="67.5">PH7/NRF24L01_IRQ</text>
<text x="175.4" y="67.8">[1]</text>
<text x="145.4" y="75.4">VDD3.3V</text>
<text x="137.6" y="78.6" transform="rotate(-90 137.6 78.6)">R109</text>
<text x="140.7" y="78.4" transform="rotate(-90 140.7 78.4)">10K</text>
<text x="285.1" y="88.1">VDD3.3V</text>
<text x="275.5" y="95.2">CN22</text>
<text x="231" y="99.1">[1,3]</text>
<text x="239.4" y="99">PC11/SDIO_D3</text>
<text x="272.7" y="97.7">1</text>
<text x="272.7" y="100.2">3</text>
<text x="282.1" y="97.7">2</text>
<text x="282.1" y="100.2">4</text>
<text x="318.9" y="99">PD2/SDIO_CMD</text>
<text x="335.9" y="99.1">[1,3]</text>
<text x="137.7" y="104.6">+5V</text>
<text x="232.5" y="104.1">[1,3] PC12/SDIO_CK</text>
<text x="232.8" y="106.7">[1,3] PC8/SDIO_D0</text>
<text x="272.7" y="102.8">5</text>
<text x="272.7" y="105.3">7</text>
<text x="272.7" y="107.9">9</text>
<text x="282.1" y="102.8">6</text>
<text x="282.1" y="105.3">8</text>
<text x="282.1" y="107.9">10</text>
<text x="319" y="106.6">PC9/SDIO_D1 [1,3]</text>
<text x="232.3" y="109.7">[1,3] PC10/SDIO_D2</text>
<text x="296.7" y="112.2">R114</text>
<text x="297.7" y="109.5">10K</text>
<text x="318.7" y="109.1">PE2/FSMC_A23/SD_DETECT</text>
<text x="347.7" y="109.2">[1,2,3]</text>
<text x="149.3" y="115">C17</text>
<text x="149.3" y="118.6">104/50</text>
<text x="149" y="123.9">C29</text>
<text x="103.1" y="129.7">1</text>
<text x="106.1" y="127">CN16</text>
<text x="106.3" y="130.8">GND</text>
<text x="126" y="130.8">VCC</text>
<text x="131.7" y="129.7">2</text>
<text x="149" y="127.5">330/50</text>
<text x="38.3" y="133.6">[1,7,9] PG14/USART6_TX/ETH_RMII_TXD1</text>
<text x="58" y="136.1">[1,9] PG8/USART6_RTS</text>
<text x="103.1" y="132.2">3</text>
<text x="103.1" y="134.8">5</text>
<text x="103.1" y="137.3">7</text>
<text x="106.3" y="133.3">TX</text>
<text x="106.3" y="135.8">RTS</text>
<text x="126" y="135.8">CTS</text>
<text x="127.2" y="133.3">RX</text>
<text x="131.7" y="132.2">4</text>
<text x="131.7" y="134.8">6</text>
<text x="131.7" y="137.3">8</text>
<text x="150.5" y="136.1">PG15/USART6_CTS [1,9]</text>
<text x="150.5" y="133">PC7/USART6_RX[1,9]</text>
<text x="55.7" y="138.7">[1,9] PI0/GPRS_TERM_ON</text>
<text x="103.6" y="142.7">GPRS模块</text>
<text x="106.3" y="138.4">TERM_ON</text>
<text x="123.6" y="138.4">RESET</text>
<text x="150.8" y="138.6">PB7/GPRS_RESET</text>
<text x="166.5" y="138.7">[1,9]</text>
<text x="258.5" y="142.7">VDD3.3V</text>
<text x="274" y="149.8">1</text>
<text x="277.2" y="147.2">CN6</text>
<text x="283.4" y="149.8">2</text>
<text x="274" y="152.3">3</text>
<text x="274" y="154.9">5</text>
<text x="283.4" y="152.3">4</text>
<text x="283.4" y="154.9">6</text>
<text x="301.9" y="151.3">BAT_CR1220</text>
<text x="320.6" y="151.4">[1]</text>
<text x="229.8" y="156.2">[1] PA3/USART2_RX</text>
<text x="278.1" y="160.5">6P</text>
<text x="301.9" y="156.1">PA2/USART2_TX/ETH_MDIO</text>
<text x="336.9" y="156.5">[1,7]</text>
<text x="280" y="182">+5V</text>
<text x="286.4" y="188.4">VDD3.3V</text>
<text x="139.1" y="193.5">VDD3.3V</text>
<text x="273.9" y="192.9">J11</text>
<text x="278.3" y="195.5">1</text>
<text x="278.3" y="198">2</text>
<text x="278.3" y="200.6">3</text>
<text x="102.3" y="206.2">VDD3.3V</text>
<text x="141.4" y="208.8" transform="rotate(-90 141.4 208.8)">R80</text>
<text x="144.5" y="209.3" transform="rotate(-90 144.5 209.3)">10K</text>
<text x="295.3" y="209.1">CN15</text>
<text x="255.3" y="215.9">[2] FSMC_NE4_B</text>
<text x="292.3" y="212.3">1</text>
<text x="292.3" y="214.8">3</text>
<text x="301.9" y="212.3">2</text>
<text x="301.9" y="214.8">4</text>
<text x="320.9" y="215.7">NRST</text>
<text x="329.3" y="215.9">[1,2,6,7,11]</text>
<text x="92.5" y="217.8">C100</text>
<text x="92.6" y="221.5">104/50</text>
<text x="113.7" y="220.6">CN21</text>
<text x="154.3" y="217.3">PB6/CAN2_TX/NRF905_PWR_UP</text>
<text x="187.8" y="217.4">[1,4]</text>
<text x="242" y="221.5">[1,2,7,8,11] PD4/FSMC_NOE</text>
<text x="243.9" y="218.4">[1,2,7,11]PD13/FSMC_A18</text>
<text x="292.3" y="217.3">5</text>
<text x="292.3" y="219.9">7</text>
<text x="301.9" y="217.3">6</text>
<text x="301.9" y="219.9">8</text>
<text x="320.9" y="221">PD14/FSMC_D0[1,2,7,8,11]</text>
<text x="321.2" y="218.4">PD5/FSMC_NWE [1,2,7,8,11]</text>
<text x="42.5" y="227.8">[1,8]</text>
<text x="51.8" y="227.5">PA5/NRF905_TRX_CE/VS1053_XDCS/DAC2_OUT</text>
<text x="110.7" y="223.7">1</text>
<text x="110.7" y="226.2">3</text>
<text x="113.9" y="224.7">VCC</text>
<text x="114" y="227.3">TRX_CE</text>
<text x="127.4" y="227.3">PWR_UP</text>
<text x="128.6" y="224.7">TX_EN</text>
<text x="136.8" y="223.7">2</text>
<text x="136.8" y="226.2">4</text>
<text x="154.1" y="224.7">PA4/NRF905_TX_EN/NRF24L01_CE/DAC1_OUT</text>
<text x="206.2" y="225">[1,8,9]</text>
<text x="241.5" y="224">[1,2,7,8,11] PD15/FSMC_D1</text>
<text x="243" y="226.1">[1,2,7,8,11] PD1/FSMC_D3</text>
<text x="291.1" y="225">11</text>
<text x="291.1" y="227.5">13</text>
<text x="292.3" y="222.4">9</text>
<text x="301.9" y="222.4">10</text>
<text x="301.9" y="225">12</text>
<text x="301.9" y="227.5">14</text>
<text x="320.7" y="223.4">PD0/FSMC_D2[1,2,7,8,11]</text>
<text x="320.7" y="226">PE7/FSMC_D4 [1,2,7,8,11]</text>
<text x="76.9" y="232.2">[1] PB9/NRF905_AM</text>
<text x="110.7" y="228.8">5</text>
<text x="110.7" y="231.3">7</text>
<text x="110.7" y="233.8">9</text>
<text x="114" y="229.8">UCLK</text>
<text x="114" y="232.4">AM</text>
<text x="132.3" y="229.8">CD</text>
<text x="132.3" y="232.4">DR</text>
<text x="136.8" y="228.8">6</text>
<text x="136.8" y="231.3">8</text>
<text x="136.8" y="233.8">10</text>
<text x="172.2" y="232.6">PB8/NRF905_DR/VS1053_DREQ [1]</text>
<text x="241.5" y="231.6">[1,2,7,8,11] PE10/FSMC_D7</text>
<text x="243" y="228.6">[1,2,7,8,11] PE8/FSMC_D5</text>
<text x="291.1" y="230">15</text>
<text x="301.9" y="230">16</text>
<text x="320.7" y="228.5">PE9/FSMC_D6 [1,2,7,8,11]</text>
<text x="65.4" y="234.9">[1,3,9,11]</text>
<text x="69.2" y="237.5">[1,3,9,11]</text>
<text x="81.4" y="234.9">PB4/SPI3_MISO</text>
<text x="83.7" y="237.4">PB3/SPI3_SCK</text>
<text x="109.5" y="236.4">11</text>
<text x="109.5" y="238.9">13</text>
<text x="114" y="234.9">MISO</text>
<text x="114" y="237.4">SCK</text>
<text x="114" y="240">GND</text>
<text x="129.9" y="234.9">MOSI</text>
<text x="131.1" y="237.4">CSN</text>
<text x="131.1" y="240">GND</text>
<text x="136.8" y="236.4">12</text>
<text x="136.8" y="238.9">14</text>
<text x="171.1" y="235.1">PB5/SPI3_MOSI</text>
<text x="189.4" y="235.5">[1,3,4,9,11]</text>
<text x="295.9" y="235.4">16P</text>
<text x="113.4" y="244.9">NRF905模块</text>
<text x="152.4" y="242.8">1k</text>
<text x="158.8" y="243.8">R44</text>
<text x="172.1" y="242.7">PI7/DCMI_D7/NRF905_CD</text>
<text x="200.6" y="242.8">[1,8]</text>
<text x="172.4" y="251.4">PC2/NRF905_CSN/VS1053_XCS</text>
<text x="205.1" y="251.7">[1,5]</text>
<text x="117.5" y="257.7">VDD3.3V</text>
<text x="137.7" y="254.9">R104</text>
<text x="137.8" y="258.1">10K</text>
</g>
<g font-size="2.5" fill="#2291ff">
<text x="156.1" y="199.1">VS1053B模块 PF7/VS1053_XCS</text>
<text x="156.1" y="204.6">VS1053B模块 PH7/VS1053_DREQ</text>
<text x="136" y="211">不贴</text>
<text x="170.6" y="245.5">CD载波检测功能和DCMI复用</text>
<text x="113.4" y="248.3">VS1053B模块</text>
<text x="150.3" y="246">不贴</text>
<text x="292.3" y="251.9">COMPANY:</text>
<text x="292" y="265.1">TITLE:</text>
<text x="307.8" y="265.1">【安富莱】STM32-V5开发板原理图 D030-8</text>
<text x="292" y="271.2">SIZE:</text>
<text x="299.9" y="271.2">A3</text>
<text x="309" y="270.9">SHEET NAME:</text>
<text x="328" y="271.2">[9]NRF_GPS_WIFI_GPRS</text>
<text x="386.7" y="270.9">REV: 1.0</text>
<text x="292" y="276.5">DRAWN BY:</text>
<text x="305.7" y="276.3">armfly</text>
<text x="331.1" y="276.5">DATE:</text>
<text x="342" y="276.8">2014/12/24</text>
<text x="372.3" y="277">SHEET:</text>
<text x="383.1" y="277.1">9</text>
<text x="387.3" y="277">OF</text>
<text x="391.8" y="277.1">11</text>
</g>
</svg>
